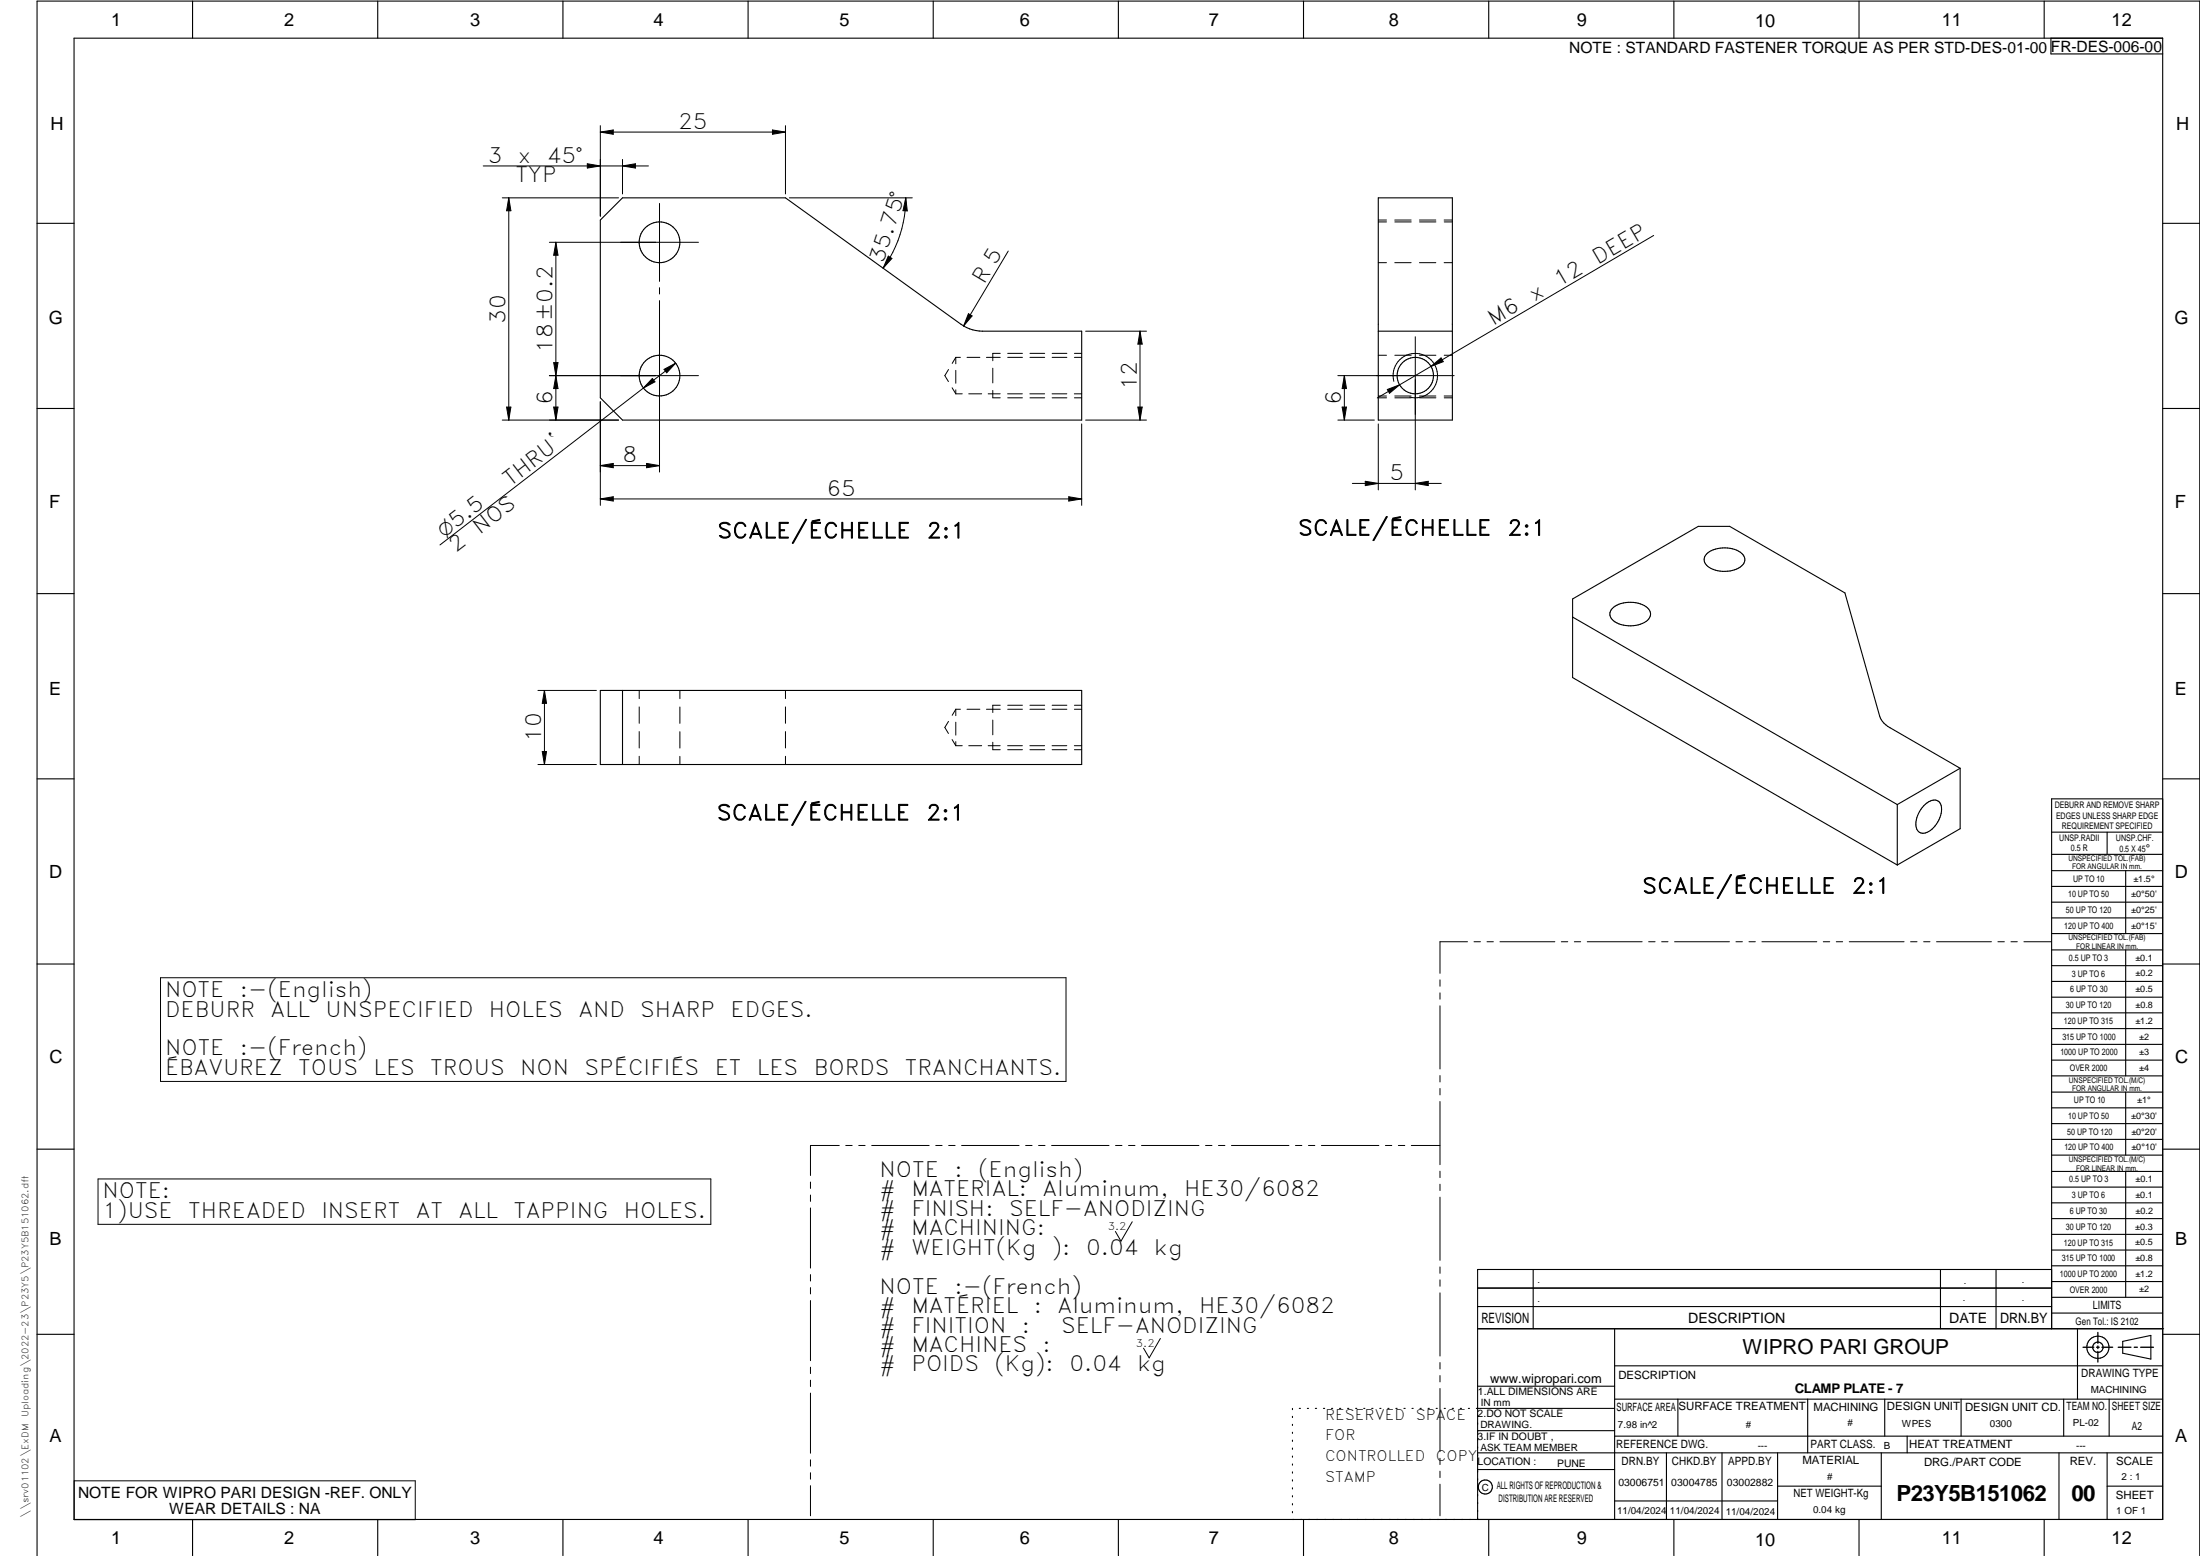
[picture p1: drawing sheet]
<svg xmlns="http://www.w3.org/2000/svg" width="594mm" height="420mm" viewBox="0 0 594 420" stroke-linecap="round" stroke-linejoin="round" font-family="sans-serif">
<g fill="none" stroke="#000" stroke-width=".3">
<path d="M20 10.3h564v400h-564zM52 .3v10M102 .3v10M152 .3v10M202 .3v10M252 .3v10M302 .3v10M352 .3v10M402 .3v10M452 .3v10M502 .3v10M552 .3v10"/>
<path d="M553.8 10.3v4.3h30.2M162.1 59.4l6-6h44l47.4 34.1 1.5 1 1.7 .6 2.6 .3h26.8v24h-124l-6-6zM372.2 53.4h20v60h-20zM10 60.3h10M584 60.3h10M372.2 89.4h20M10 110.3h10M584 110.3h10M460.8 149.6a7.7 7.7 0 0 1 9.9 .2 2.31 2.31 0 0 1-1.2 3.6 8 8 0 0 1-8.7-.8 2.05 2.05 0 0 1 0-3zM10 160.3h10M424.7 166.6l87.6 50.7M435.4 164.3a7.8 7.8 0 0 1 9.8 .2 2.32 2.32 0 0 1-1.2 3.6 8.1 8.1 0 0 1-8.6-.8 2.05 2.05 0 0 1 0-3z"/>
<path d="M584 160.3h10M162.1 186.4h130v20h-130zM168.1 186.4v20M10 210.3h10M512.3 217.3v16.3M519.5 217.6a3.1 3.1 0 0 1 4.1-1.1 5.2 5.2 0 0 1-.7 6 4.4 4.4 0 0 1-4.2 2.4 3.1 3.1 0 0 1-1.1-4.1l.8-1.7zM529.3 207.5v16.3l-17 9.8M529.3 207.5l-19.5-11.3-1-.9-.8-.9-.4-1-9.4-33.3-31.1-18h-8.5l-33.9 19.6v21.3l87.6 50.6M529.3 207.5l-17 9.8M584 215.7h-30v143.1M584 210.3h10M554 230.7h30"/>
<path d="M554 224.7h30M554 235.1h30M554 239.4h30M569 224.7v6M574 235.1v17M554 243.6h30M554 247.9h30M554 252.1h30M554 256.5h30M574 256.5v34M10 260.3h10M554 260.8h30"/>
<path d="M554 265h30M554 269.3h30M554 273.5h30M554 277.7h30M584 260.3h10M554 282h30M554 286.3h30M554 290.5h30M554 294.9h30M554 299.1h30M574 294.9v17M10 310.3h10"/>
<path d="M554 303.4h30M554 307.7h30M554 311.9h30M554 316.3h30M574 316.3v34M584 310.3h10M554 320.5h30M554 324.8h30M554 329.1h30M554 333.3h30M554 337.5h30M399 358.8h185.3"/>
<path d="M399 352.8h155M399 347.8h155M414 342.8v16M436 358.8v51.5M524 342.8v16M539 342.8v16M554 342.8h-155v67.5M554 341.8h30M554 346.1h30M554 350.3h30M554 354.6h30M561 358.8v19"/>
<path d="M10 360.3h10M399 374.3h37M436 368.8h148M436 377.8h148M453.1 377.8v10M488.1 377.8v14.5M508.9 377.8v10M529.6 377.8v10M557.3 377.8v10M569.5 377.8v10M573.2 362.2l7.6-1.6v6.4l-7.6-1.6zM584 360.3h10"/>
<path d="M349 380.3v.3M349 382.4v.4M349 384.6v.3M349 386.7v.4M349 388.9v.3M349 391v.4M349 393.2v.3M349 395.3v.3M349 397.4v.4M349 399.6v.3M350.9 380.3h.3M353 380.3h.3"/>
<path d="M355.2 380.3h.3M357.4 380.3h.3M359.6 380.3h.3M361.7 380.3h.3M363.9 380.3h.3M366.1 380.3h.3M368.3 380.3h.3M370.4 380.3h.3M372.6 380.3h.3M374.8 380.3h.3M376.9 380.3h.4M379.1 380.3h.3"/>
<path d="M381.3 380.3h.3M383.4 380.3h.4M385.6 380.3h.4M387.8 380.3h.3M390 380.3h.3M392.1 380.3h.4M394.3 380.3h.4M396.5 380.3h.3M399 396.8h37M399 392.3h185M399 386.3h37M436 387.8h148"/>
<path d="M436 380.3h-37.3M450 392.3v18M465 392.3v18M480 392.3v18M508 392.3v18M515 387.8v4.5M556 392.3v18M569 392.3v18M52 410.3v9.8M102 410.3v9.8M152 410.3v9.8M202 410.3v9.8"/>
<path d="M252 410.3v9.8M302 410.3v9.8M349 401.7v.4M349 403.9v.3M349 406v.4M349 408.2v.3M352 410.3v9.8M402 410.3v9.8M436 405.3h44M452 410.3v9.8M480 401.3h28M502 410.3v9.8"/>
<path d="M552 410.3v9.8M569 401.3h15M10 420.1v-419.8h584v419.8"/>
<circle cx="178.1" cy="65.4" r="5.5"/>
<circle cx="178.1" cy="101.4" r="5.5"/>
<circle cx="382.2" cy="101.4" r="4.9"/>
<circle cx="566.5" cy="363.8" r="1.4"/>
<circle cx="566.5" cy="363.8" r="3"/>
<circle cx="401.1" cy="401.5" r="1.91"/>
</g>
<g fill="none" stroke="#000" stroke-width=".27">
<path d="M162.1 35.7l3.5-.6v1.2zM162.1 33.9v24.5M162.1 35.7h50M208.6 35.1l3.5 .6-3.5 .6zM212.1 33.9v18.5M130.5 44.8h44.6M135.6 53.4h31.4M137.4 53.4l.6 3.5h-1.2zM137.4 53.4v60M158.6 44.2l3.5 .6-3.5 .6zM168.1 44.8l3.5-.6v1.2zM168.1 43.1v9.3"/>
<path d="M178.1 54.9v21M213.1 53.4h33.3M244.6 53.4a32.5 32.5 0 0 1-6.1 19M244.6 53.4l.4 3.6-1.2-.1zM372.2 59.9h2.2M372.2 59.4h2.2M376.6 59.4h4.5M376.7 59.9h4.4M383.3 59.4h4.4M383.3 59.9h4.4M390 59.4h2.2M390 59.9h2.2"/>
<path d="M150.1 65.4v48M150.1 65.4l.6 3.5h-1.2zM178.1 77.7v1.7M188.6 65.4h-40.2M239.9 69.2l.9 .6-2.3 2.6zM272.3 67.8l-12.1 20.2M372.2 70.9h2.2M376.6 70.9h4.5M383.3 70.9h4.4M390 70.9h2.2M446.5 63.6l-60.1 35.3M149.5 97.9h1.2l-.6 3.5z"/>
<path d="M178.1 81.2v46.3M179.3 99.7l3.1-1.6-2.4 2.6zM182.4 98.1l-63.6 49.1M256.1 99.8l-1 1.6 1 1.6M258.1 96.5h1.2M258.1 96.5v1.7M258.1 96.5l-1 1.6M261.1 96.5h3.5M261.5 84.7l1 .6-2.3 2.7zM266.4 96.5h3.7M268.1 99.4v4M270.1 95.4h-2v2"/>
<path d="M272.1 96.5h4M272.1 95.4h4M278.1 96.5h4M278.1 95.4h4M284.1 96.5h4M284.1 95.4h4M290.1 96.5h2M290.1 95.4h2M293.2 89.4h16.4M307.8 89.4v24M307.8 89.4l.6 3.5h-1.1zM372.2 95.9h2.2"/>
<path d="M376.7 95.9h4.4M382.2 90.9v41.4M383.3 95.9h4.4M386.4 98.9l-14.5 8.6M386.4 98.9l2.7-2.3 .6 1.1zM390 95.9h2.2M135.6 113.4h31.4M136.8 109.9h1.2l-.6 3.5zM148.4 101.4h40.2M149.5 109.9h1.2l-.6 3.5zM150.1 101.4l.6 3.5h-1.2zM162.1 108.5v28"/>
<path d="M176.2 102.2l.7 .9-3.1 1.7zM257.1 104.7l1 1.6M258.1 100v3.5M258.1 105.3v1M258.1 106.3h1.7M261.6 106.3h3.5M266.8 106.3h3.3M268.1 105.4v2h2M272.1 106.3h4M272.1 107.4h4M278.1 106.3h4M278.1 107.4h4"/>
<path d="M284.1 106.3h4M284.1 107.4h4M290.1 106.3h2M290.1 107.4h2M292.1 114.5v22M293.2 113.4h16.4M307.3 109.9h1.1l-.6 3.5zM361.3 113.4h9.8M362.4 109.9h1.2l-.6 3.5zM363 101.4v12M363 101.4l.6 3.5h-1.2zM372.2 107.4h2.2"/>
<path d="M372.2 106.9h2.2M372.2 114.5v17.8M374.6 105.2l3.3-1.3-2.7 2.3zM376.4 103a6 6 0 0 1 5.2-7.6 6 6 0 0 1 6.6 6.5 6 6 0 0 1-7.6 5.3M376.6 106.9h4.5M376.7 107.4h4.4M383.3 106.9h4.4M383.3 107.4h4.4M390 106.9h2.2M390 107.4h2.2M392.7 101.4h-31.4M162.1 125.7l3.5-.6v1.2z"/>
<path d="M162.1 134.7l3.5-.6v1.2zM162.1 125.7h16M162.1 134.7h130M174.6 125.1l3.5 .6-3.5 .6zM288.6 134.1l3.5 .6-3.5 .6zM365.2 130.5h24M368.7 130l3.5 .5-3.5 .6zM382.2 130.5l3.5-.5v1.1zM145.3 186.4h15.8M147 186.4v20M147 186.4l.6 3.5h-1.2zM172.6 186.4v2.2"/>
<path d="M172.6 190.9v4.4M172.6 197.5v4.5M183.6 186.4v2.3M183.6 190.9v4.4M183.6 197.6v4.4M212.1 186.4v2.2M212.1 190.9v4.4M212.1 197.5v4.5M256.1 194.8l-1 1.6 1 1.7M257.1 199.7l1 1.7M258.1 191.5h1.2M258.1 191.5v1.8"/>
<path d="M258.1 195v3.5M258.1 191.5l-1 1.6M261.1 191.5h3.5M268.1 194.4v4M270.1 191.5h-3.7M270.1 190.4h-2v2M272.1 191.5h4M272.1 190.4h4M278.1 191.5h4M278.1 190.4h4M284.1 191.5h4M284.1 190.4h4"/>
<path d="M290.1 191.5h2M290.1 190.4h2M145.3 206.4h15.8M146.4 202.9h1.2l-.6 3.5zM172.6 204.2v2.2M183.6 204.2v2.2M212.1 204.2v2.2M258.1 200.3v1.1M258.1 201.4h1.7M261.6 201.4h3.5M268.1 200.4v2h2M270.1 201.4h-3.3"/>
<path d="M272.1 201.4h4M272.1 202.4h4M278.1 201.4h4M278.1 202.4h4M284.1 201.4h4M284.1 202.4h4M290.1 201.4h2M290.1 202.4h2M396.3 254.3h-7.5v8.5M398 254.3h1.8M401.5 254.3h1.8M405 254.3h14.9"/>
<path d="M421.6 254.3h1.7M425.1 254.3h1.7M428.6 254.3h14.8M445.2 254.3h1.7M448.7 254.3h1.7M452.2 254.3h14.8M468.8 254.3h1.7M472.3 254.3h1.7M475.8 254.3h14.8M492.4 254.3h1.7M495.9 254.3h1.7M499.4 254.3h14.8"/>
<path d="M515.9 254.3h1.8M519.4 254.3h1.8M522.9 254.3h14.9M539.5 254.3h1.7M543 254.3h1.7M546.5 254.3h7.4M43.3 264h244.6v28h-244.6zM388.8 264.6v1.7M388.8 268.1v1.7M388.8 271.6v17M388.8 290.4v1.8M388.8 293.9v1.8"/>
<path d="M388.8 297.4v17.1M26.5 318.3h165.5v12.3h-165.5zM218.9 319.2v1.7M226.6 309.3h-7.7v8.1M228.4 309.3h1.7M231.9 309.3h1.7M235.4 309.3h15.5M252.7 309.3h1.7M256.2 309.3h1.7M259.7 309.3h15.5M277 309.3h1.7M280.5 309.3h1.7"/>
<path d="M284 309.3h15.5M301.2 309.3h1.8M304.8 309.3h1.7M308.2 309.3h15.6M325.5 309.3h1.8M329 309.3h1.8M332.5 309.3h15.6M349.8 309.3h1.8M353.3 309.3h1.7M356.8 309.3h15.5M374.1 309.3h1.7M377.6 309.3h1.7"/>
<path d="M381.1 309.3h7.7M388.8 316.3v1.7M388.8 319.8v1.7M218.9 322.7v1.7M218.9 326.2v16.2M305.7 329.9l-3 5.3-1.5-2.7M388.8 323.3v17M218.9 344.2v1.7M218.9 347.7v1.7M218.9 351.2v16.2M388.8 342.1v1.7M388.8 345.6v1.7"/>
<path d="M388.8 349.1v17.1M218.9 369.2v1.7M218.9 372.7v1.7M218.9 376.2v16.2M313.3 361.4l-3 5.3-1.5-2.7M388.8 367.9v1.8M388.8 371.4v1.7M388.8 374.9v17.1M20 399.9h92.1v10.5h-92.1zM218.9 394.2v1.7M218.9 397.7v1.7M388.8 393.8v1.7"/>
<path d="M388.8 397.3v1.7M218.9 401.2v8.1M388.8 400.8v8.5"/>
</g>
<path d="M566.5 359.8v2.9M562.5 363.8h2.9M566.1 363.8h.8M566.5 363.5v.7M566.5 364.9v2.9M567.6 363.8h2.9M572 363.8h3.4M576.3 363.8h.9M578.1 363.8h3.4" fill="none" stroke="#000" stroke-width=".36"/>
<g fill="#000">
<path d="M162.1 35.7l3.5-.6v1.2zM208.6 35.1l3.5 .6-3.5 .6zM137.4 53.4l.6 3.5h-1.2zM158.6 44.2l3.5 .6-3.5 .6zM168.1 44.8l3.5-.6v1.2zM244.6 53.4l.4 3.6-1.2-.1zM150.1 65.4l.6 3.5h-1.2zM239.9 69.2l.9 .6-2.3 2.6zM149.5 97.9h1.2l-.6 3.5zM179.3 99.7l3.1-1.6-2.4 2.6zM261.5 84.7l1 .6-2.3 2.7zM307.8 89.4l.6 3.5h-1.1z"/>
<path d="M386.4 98.9l2.7-2.3 .6 1.1zM136.8 109.9h1.2l-.6 3.5zM149.5 109.9h1.2l-.6 3.5zM150.1 101.4l.6 3.5h-1.2zM176.2 102.2l.7 .9-3.1 1.7zM307.3 109.9h1.1l-.6 3.5zM362.4 109.9h1.2l-.6 3.5zM363 101.4l.6 3.5h-1.2zM374.6 105.2l3.3-1.3-2.7 2.3zM162.1 125.7l3.5-.6v1.2zM162.1 134.7l3.5-.6v1.2zM174.6 125.1l3.5 .6-3.5 .6z"/>
<path d="M288.6 134.1l3.5 .6-3.5 .6zM368.7 130l3.5 .5-3.5 .6zM382.2 130.5l3.5-.5v1.1zM147 186.4l.6 3.5h-1.2zM146.4 202.9h1.2l-.6 3.5z"/>
</g>
<g font-size="6">
<text x="512.1" y="405.2">P23Y5B151062</text>
<text x="559.4" y="405.2">00</text>
</g>
<g font-size="5.7">
<text x="183.1" y="34.8">25</text>
<text x="131.7" y="43.9">3</text>
<text x="139.8" y="43.9">x</text>
<text x="147.6" y="43.9">45°</text>
<text x="139.2" y="49.2">TYP</text>
<text x="238.5" y="71.4" transform="rotate(-72 238.5 71.4)">35.75°</text>
<text x="431.4" y="71.5" transform="rotate(-30 431.4 71.5)">DEEP</text>
<text x="265.8" y="77" transform="rotate(-59 265.8 77)">R 5</text>
<text x="421" y="77.6" transform="rotate(-30 421 77.6)">12</text>
<text x="414.3" y="81.5" transform="rotate(-30 414.3 81.5)">x</text>
<text x="136.5" y="87.4" transform="rotate(-90 136.5 87.4)">30</text>
<text x="403.2" y="88.1" transform="rotate(-30 403.2 88.1)">M6</text>
<text x="149.2" y="95.3" transform="rotate(-90 149.2 95.3)">18±0.2</text>
<text x="307" y="105.4" transform="rotate(-90 307 105.4)">12</text>
<text x="149.2" y="109.4" transform="rotate(-90 149.2 109.4)">6</text>
<text x="362.2" y="109.4" transform="rotate(-90 362.2 109.4)">6</text>
<text x="168.1" y="124.8">8</text>
<text x="137.7" y="131.4" transform="rotate(-38 137.7 131.4)">THRU`</text>
<text x="375.2" y="129.7">5</text>
<text x="223.2" y="133.8">65</text>
<text x="123.1" y="149.3" transform="rotate(-38 123.1 149.3)">2</text>
<text x="129.6" y="144.4" transform="rotate(-38 129.6 144.4)">NOS</text>
<text x="193.7" y="145.3">SCALE/ÉCHELLE</text>
<text x="250.3" y="145.3">2:1</text>
<text x="350.5" y="144.6">SCALE/ÉCHELLE</text>
<text x="407.1" y="144.6">2:1</text>
<text x="146.1" y="200.4" transform="rotate(-90 146.1 200.4)">10</text>
<text x="193.6" y="221.5">SCALE/ÉCHELLE</text>
<text x="250.1" y="221.5">2:1</text>
<text x="443.5" y="241.2">SCALE/ÉCHELLE</text>
<text x="500" y="241.2">2:1</text>
<text x="44.6" y="269.3">NOTE</text>
<text x="64.8" y="269.3">:-(English)</text>
<text x="44.6" y="274.5">DEBURR</text>
<text x="73" y="274.5">ALL</text>
<text x="87.9" y="274.5">UNSPECIFIED</text>
<text x="132" y="274.5">HOLES</text>
<text x="156.2" y="274.5">AND</text>
<text x="172.9" y="274.5">SHARP</text>
<text x="197.3" y="274.5">EDGES.</text>
<text x="44.6" y="285">NOTE</text>
<text x="64.8" y="285">:-(French)</text>
<text x="44.6" y="290.3">ÉBAVUREZ</text>
<text x="80.5" y="290.3">TOUS</text>
<text x="100.9" y="290.3">LES</text>
<text x="116.2" y="290.3">TROUS</text>
<text x="140.5" y="290.3">NON</text>
<text x="157.9" y="290.3">SPÉCIFIÉS</text>
<text x="193" y="290.3">ET</text>
<text x="204.4" y="290.3">LES</text>
<text x="219.7" y="290.3">BORDS</text>
<text x="244.4" y="290.3">TRANCHANTS.</text>
<text x="237.5" y="317.8">NOTE</text>
<text x="257.7" y="317.8">:</text>
<text x="264.2" y="317.8">(English)</text>
<text x="27.7" y="323.6">NOTE:</text>
<text x="237.5" y="323.1">#</text>
<text x="246.1" y="323.1">MATERIAL:</text>
<text x="281.5" y="323.1">Aluminum,</text>
<text x="319.8" y="323.1">HE30/6082</text>
<text x="27.7" y="328.8">1)USE</text>
<text x="50.8" y="328.8">THREADED</text>
<text x="86.8" y="328.8">INSERT</text>
<text x="112.3" y="328.8">AT</text>
<text x="123.8" y="328.8">ALL</text>
<text x="138.6" y="328.8">TAPPING</text>
<text x="168.5" y="328.8">HOLES.</text>
<text x="237.5" y="328.3">#</text>
<text x="246.1" y="328.3">FINISH:</text>
<text x="272.5" y="328.3">SELF-ANODIZING</text>
<text x="237.5" y="333.6">#</text>
<text x="246.1" y="333.6">MACHINING:</text>
<text x="237.5" y="338.8">#</text>
<text x="246.1" y="338.8">WEIGHT(Kg</text>
<text x="284" y="338.8">):</text>
<text x="293.3" y="338.8">0.04</text>
<text x="311.6" y="338.8">kg</text>
<text x="237.5" y="349.3">NOTE</text>
<text x="257.7" y="349.3">:-(French)</text>
<text x="237.5" y="354.6">#</text>
<text x="237.5" y="359.8">#</text>
<text x="246.1" y="354.6">MATÉRIEL</text>
<text x="246.1" y="359.8">FINITION</text>
<text x="275.9" y="359.8">:</text>
<text x="279.2" y="354.6">:</text>
<text x="285.6" y="354.6">Aluminum,</text>
<text x="286.5" y="359.8">SELF-ANODIZING</text>
<text x="323.8" y="354.6">HE30/6082</text>
<text x="237.5" y="365.1">#</text>
<text x="246.1" y="365.1">MACHINES</text>
<text x="281.6" y="365.1">:</text>
<text x="237.5" y="370.3">#</text>
<text x="246.1" y="370.3">POIDS</text>
<text x="268.6" y="370.3">(Kg):</text>
<text x="288.8" y="370.3">0.04</text>
<text x="307.1" y="370.3">kg</text>
</g>
<text font-size="5.6" x="470.5" y="365.5">WIPRO PARI GROUP</text>
<text font-size="5.4" x="119.9" y="145.2" transform="rotate(-38 119.9 145.2)">O5.5</text>
<g font-size="4.9">
<text x="30" y="7">1</text>
<text x="76.7" y="7">2</text>
<text x="127" y="7">3</text>
<text x="176.5" y="7">4</text>
<text x="226.7" y="7">5</text>
<text x="275.4" y="7">6</text>
<text x="326.4" y="7">7</text>
<text x="375" y="7">8</text>
<text x="425.8" y="7">9</text>
<text x="473.9" y="7.4">10</text>
<text x="524.3" y="7">11</text>
<text x="570.2" y="7">12</text>
<text x="13.6" y="35.2">H</text>
<text x="587.6" y="35.2">H</text>
<text x="13.2" y="87.5">G</text>
<text x="587.2" y="87.5">G</text>
<text x="13.3" y="137.1">F</text>
<text x="587.3" y="137.1">F</text>
<text x="13.3" y="187.6">E</text>
<text x="587.3" y="187.6">E</text>
<text x="13.3" y="237">D</text>
<text x="587.3" y="237">D</text>
<text x="13.4" y="287.1">C</text>
<text x="587.4" y="287.1">C</text>
<text x="13.4" y="336.3">B</text>
<text x="587.4" y="336.3">B</text>
<text x="13.4" y="389.3">A</text>
<text x="587.4" y="389.3">A</text>
<text x="30" y="417">1</text>
<text x="76.7" y="417">2</text>
<text x="127" y="417">3</text>
<text x="176.5" y="417">4</text>
<text x="226.7" y="417">5</text>
<text x="275.4" y="417">6</text>
<text x="326.4" y="417">7</text>
<text x="375" y="417">8</text>
<text x="425.8" y="417">9</text>
<text x="473.9" y="417.4">10</text>
<text x="524.3" y="417">11</text>
<text x="570.2" y="417">12</text>
</g>
<g font-size="4.2">
<text x="423.7" y="14.3">NOTE : STANDARD FASTENER TORQUE AS PER STD-DES-01-00</text>
<text x="553.8" y="14">FR-DES-006-00</text>
<text x="21.1" y="404.4">NOTE FOR WIPRO PARI DESIGN -REF. ONLY</text>
<text x="45.7" y="408.9">WEAR DETAILS : NA</text>
</g>
<g font-size="3.9">
<text x="357.8" y="383.4">RESERVED</text>
<text x="382.3" y="383.4">SPACE</text>
<text x="357.8" y="388.9">FOR</text>
<text x="357.8" y="394.5">CONTROLLED</text>
<text x="387.8" y="394.5">COPY</text>
<text x="357.8" y="400.1">STAMP</text>
</g>
<g font-size="3.8">
<text x="400.1" y="357.1">REVISION</text>
<text x="455.9" y="357.1">DESCRIPTION</text>
<text x="526.4" y="357.1">DATE</text>
<text x="540.1" y="357.1">DRN.BY</text>
</g>
<text font-size="3.6" x="484.6" y="376.2">CLAMP PLATE - 7</text>
<text font-size="3.5" x="402.4" y="373.3">www.wipropari.com</text>
<g font-size="3.1">
<text x="565.2" y="353.5">LIMITS</text>
<text x="562" y="371.7">DRAWING TYPE</text>
<text x="437" y="372.3">DESCRIPTION</text>
<text x="436.5" y="380.9">SURFACE AREA</text>
<text x="453.3" y="380.9">SURFACE TREATMENT</text>
<text x="489.7" y="380.9">MACHINING</text>
<text x="509.5" y="380.9">DESIGN UNIT</text>
<text x="530.6" y="380.9">DESIGN UNIT CD.</text>
<text x="558" y="380.7">TEAM NO.</text>
<text x="570.3" y="380.7">SHEET SIZE</text>
<text x="575.6" y="386.1">A2</text>
<text x="436.4" y="391.1">REFERENCE DWG.</text>
<text x="437.9" y="395.5">DRN.BY</text>
<text x="451.5" y="395.5">CHKD.BY</text>
<text x="466.6" y="395.5">APPD.BY</text>
<text x="486.7" y="395.4">MATERIAL</text>
<text x="488.9" y="391">PART CLASS.</text>
<text x="515.6" y="391">HEAT TREATMENT</text>
<text x="519.6" y="395.9">DRG./PART CODE</text>
<text x="558.9" y="395.6">REV.</text>
<text x="571.4" y="395.6">SCALE</text>
<text x="484.3" y="404.3">NET WEIGHT-Kg</text>
<text x="571.4" y="404.7">SHEET</text>
</g>
<text font-size="3" x="579.5" y="230.1">°</text>
<g font-size="2.8">
<text x="299.1" y="332.1">3.2</text>
<text x="560.5" y="357.7">Gen Tol.: IS 2102</text>
<text x="306.7" y="363.6">3.2</text>
<text x="399.1" y="376.7">1.ALL DIMENSIONS ARE</text>
<text x="399" y="382.7">2.DO NOT SCALE</text>
<text x="399" y="388.7">3.IF IN DOUBT ,</text>
<text x="399" y="395.5">LOCATION :</text>
<text x="420.5" y="396">PUNE</text>
<text x="437" y="401.3">03006751</text>
<text x="451.3" y="401.2">03004785</text>
<text x="466.3" y="401.3">03002882</text>
<text x="404.2" y="402">ALL RIGHTS OF REPRODUCTION &amp;</text>
<text x="404.7" y="405.4">DISTRIBUTION ARE RESERVED</text>
</g>
<g font-size="2.7">
<text x="564.6" y="376.2">MACHINING</text>
<text x="399.9" y="379.7">IN mm</text>
<text x="399.8" y="385.7">DRAWING.</text>
<text x="436.9" y="385.5">7.98 in^2</text>
<text x="471.4" y="385.6">#</text>
<text x="498.9" y="385.1">#</text>
<text x="513.6" y="385.3">WPES</text>
<text x="537.3" y="385.2">0300</text>
<text x="559.7" y="385.2">PL-02</text>
<text x="399.8" y="391.8">ASK TEAM MEMBER</text>
<text x="474.7" y="391.2">---</text>
<text x="508.7" y="391.2">B</text>
<text x="560.7" y="391.2">---</text>
<text x="493.4" y="399.6">#</text>
<text x="572.9" y="399.8">2 : 1</text>
<text x="400.1" y="402.5">C</text>
<text x="436.7" y="408.7">11/04/2024</text>
<text x="450.9" y="408.8">11/04/2024</text>
<text x="466" y="409">11/04/2024</text>
<text x="489.6" y="408.5">0.04 kg</text>
<text x="571.5" y="408.7">1 OF 1</text>
</g>
<g font-size="2.5">
<text x="559.2" y="229.9">0.5 R</text>
<text x="572.3" y="230.1">0.5 X 45</text>
<text x="559.4" y="323.5">3 UP TO 6</text>
<text x="558.9" y="327.8">6 UP TO 30</text>
<text x="557.8" y="332">30 UP TO 120</text>
<text x="415.2" y="346.4">.</text>
<text x="530.3" y="346.6">.</text>
<text x="545.9" y="346.4">.</text>
<text x="415.2" y="351.5">.</text>
<text x="530.1" y="351.3">.</text>
<text x="545.9" y="351.4">.</text>
</g>
<g font-size="2.4">
<text x="554.9" y="218.3">DEBURR AND REMOVE SHARP</text>
<text x="555.2" y="221.1">EDGES UNLESS SHARP EDGE</text>
<text x="556.1" y="227.2">UNSP.RADII</text>
<text x="556.8" y="223.8">REQUIREMENT SPECIFIED</text>
<text x="571.4" y="227">UNSP.CHF.</text>
<text x="559.8" y="238">UP TO 10</text>
<text x="576.1" y="238.1">±1.5°</text>
<text x="558.5" y="242.3">10 UP TO 50</text>
<text x="575.5" y="242.3">±0°50'</text>
<text x="557.4" y="250.8">120 UP TO 400</text>
<text x="557.9" y="246.5">50 UP TO 120</text>
<text x="575.5" y="250.8">±0°15'</text>
<text x="575.5" y="246.6">±0°25'</text>
<text x="558.7" y="259.4">0.5 UP TO 3</text>
<text x="559.5" y="263.7">3 UP TO 6</text>
<text x="576.6" y="259.4">±0.1</text>
<text x="576.6" y="263.7">±0.2</text>
<text x="559" y="268">6 UP TO 30</text>
<text x="576.6" y="268">±0.5</text>
<text x="557.9" y="272.2">30 UP TO 120</text>
<text x="576.6" y="272.2">±0.8</text>
<text x="556.9" y="280.7">315 UP TO 1000</text>
<text x="557.3" y="276.5">120 UP TO 315</text>
<text x="576.6" y="276.5">±1.2</text>
<text x="577.7" y="280.7">±2</text>
<text x="556.4" y="284.9">1000 UP TO 2000</text>
<text x="577.6" y="285">±3</text>
<text x="558.9" y="289.2">OVER 2000</text>
<text x="577.7" y="289.3">±4</text>
<text x="560" y="297.9">UP TO 10</text>
<text x="577.1" y="297.9">±1°</text>
<text x="558.5" y="302.1">10 UP TO 50</text>
<text x="575.5" y="302.2">±0°30'</text>
<text x="557.5" y="310.6">120 UP TO 400</text>
<text x="558.2" y="306.4">50 UP TO 120</text>
<text x="575.5" y="310.6">±0°10'</text>
<text x="575.5" y="306.4">±0°20'</text>
<text x="558.8" y="319.2">0.5 UP TO 3</text>
<text x="576.6" y="323.5">±0.1</text>
<text x="576.6" y="319.3">±0.1</text>
<text x="576.7" y="327.8">±0.2</text>
<text x="576.6" y="332">±0.3</text>
<text x="556.8" y="340.6">315 UP TO 1000</text>
<text x="557.3" y="336.3">120 UP TO 315</text>
<text x="576.6" y="336.3">±0.5</text>
<text x="576.6" y="340.6">±0.8</text>
<text x="556.2" y="344.8">1000 UP TO 2000</text>
<text x="576.6" y="344.8">±1.2</text>
<text x="558.9" y="349">OVER 2000</text>
<text x="577.7" y="349">±2</text>
<text x="7.7" y="382.7" transform="rotate(-90 7.7 382.7)">Uploading\2022-23\P23Y5\P23Y5B151062.dft</text>
<text x="7.7" y="409.9" transform="rotate(-90 7.7 409.9)">\\srv01102\ExDM</text>
</g>
<g font-size="2.1">
<text x="558.6" y="232.4">UNSPECIFIED TOL.(FAB)</text>
<text x="559.5" y="234.8">FOR ANGULAR IN mm.</text>
<text x="558.6" y="254">UNSPECIFIED TOL.(FAB)</text>
<text x="560.7" y="256.3">FOR LINEAR IN mm.</text>
<text x="558.7" y="292.4">UNSPECIFIED TOL.(M/C)</text>
<text x="559.6" y="294.7">FOR ANGULAR IN mm.</text>
<text x="558.7" y="313.8">UNSPECIFIED TOL.(M/C)</text>
<text x="560.6" y="316.2">FOR LINEAR IN mm.</text>
</g>
</svg>
